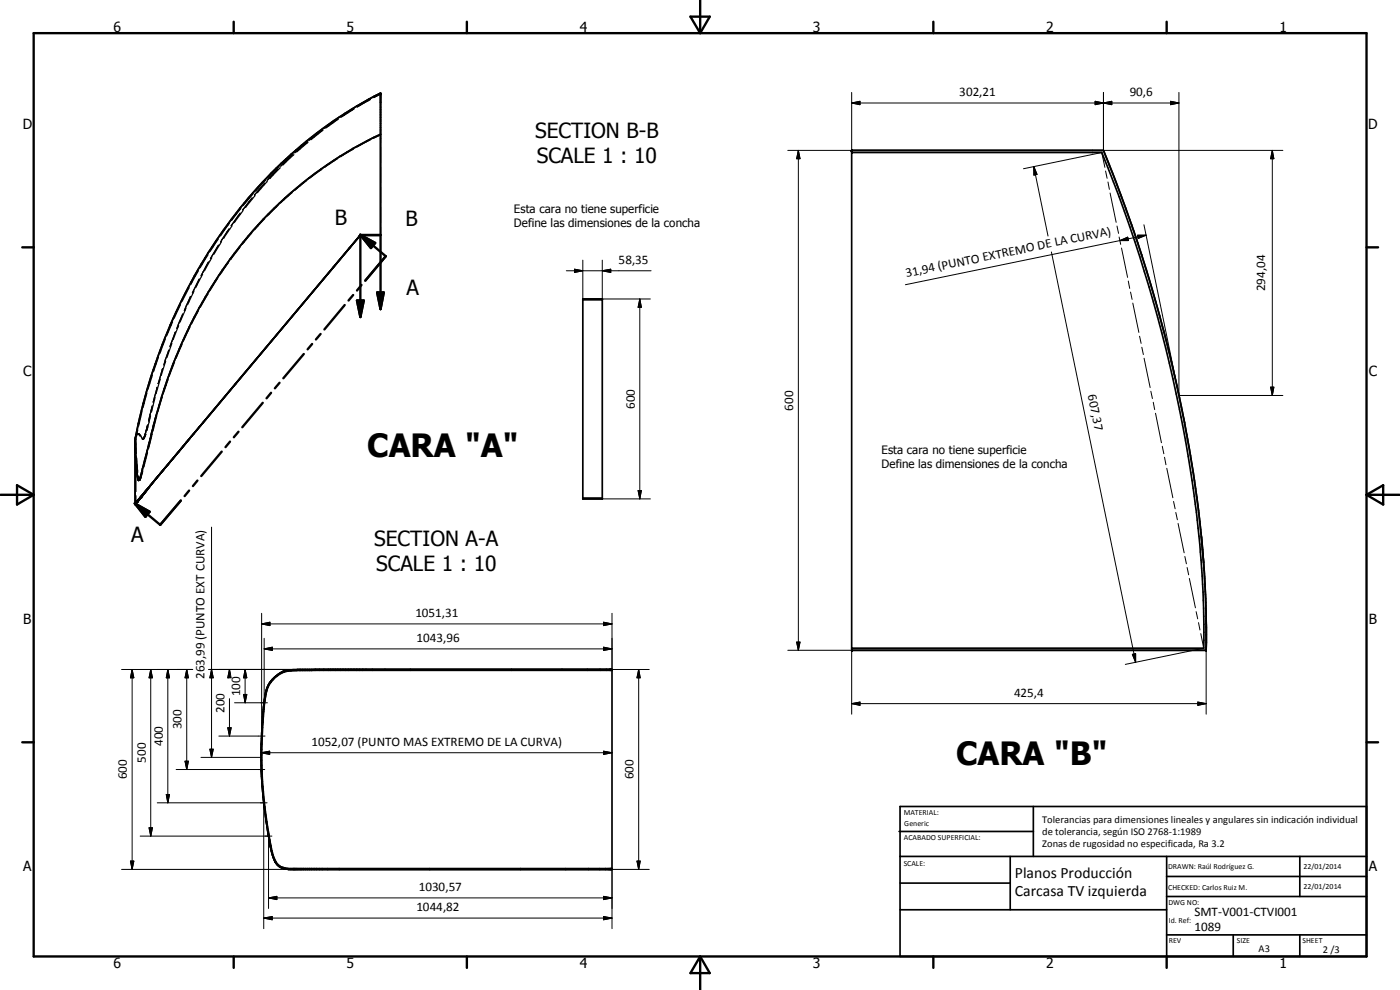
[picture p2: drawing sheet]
<svg xmlns="http://www.w3.org/2000/svg" width="420mm" height="297mm" viewBox="0 0 420 297" stroke-linecap="round" stroke-linejoin="round" font-family="sans-serif">
<g fill="none" stroke="#000" stroke-width=".51">
<path d="M114.2 40.3a122.2 122.2 0 0 0-59.3 61.9 149.1 149.1 0 0 0-8.5 24.2l-4.3 17a.5 .5 0 0 1-.6 .6l-.4-2.1-.6-7.9M255.6 45.8h75.1a419.4 419.4 0 0 1 29.8 122.3l.7 14.4 .1 12h-105.7M331.2 45.1l5.3 13.8M331.2 45.1a414.3 414.3 0 0 1 15.7 45.5M331.2 45.1h-75.6v150h106.4M107.6 71.2l-47.2 56.3M107.7 71.1l-7.6 9M107.8 71l-55.9 66.5M107.9 70.9l-.1 .1M107.9 70.9l-.3 .3M108 70.7l-.2 .3M108 70.7v.1"/>
<path d="M108.2 70.5h6v-42.6a135.1 135.1 0 0 0-58.7 60.3 166.9 166.9 0 0 0-15 43.6v19.3M108.2 70.5l-.3 .4M108.2 70.5l-.2 .2M114.2 70.5h-6M337.8 62.4l3.6 10.5 4.5 14.2M174.9 89.7h5.9v60h-5.9zM174.9 90h5.9M346.7 90.2a406.4 406.4 0 0 1 14.3 76M347.9 94.2l.9 3.6M349.2 99.3a415.8 415.8 0 0 1 11.1 59.6M50.3 139.4l-1.4 1.7M51.1 138.5l-1.9 2.3"/>
<path d="M51.3 138.3l-.5 .6M51.9 137.5l-1.7 2.1M52 137.5l-2.8 3.2M52.7 136.5l-.8 1M53.6 135.6l-.6 .7M53.6 135.5l-1.7 2.1M54.6 134.4l-1 1.1M56 132.7l-.5 .6M56 132.7l-1 1.2M56.9 131.6l-3.3 3.9M58.6 129.5l-2.6 3.2M58.6 129.6l-1.6 1.9"/>
<path d="M60.4 127.5l-1.8 2.1M61 126.8l-.6 .7M40.5 151.1h.3M40.7 150.9l-.2 .2M40.8 151.1h.1M40.8 151v.1M40.9 150.7l-.1 .1M40.9 150.6v.1M41 150.5l-.5 .5M41 150.9l-.2 .2M41.1 150.5l-.2 .1M41.1 150.4v.1"/>
<path d="M41.2 150.4l-.2 .1M41.2 150.4h-.1M41.2 150.3v.1M41.3 150.2l-.1 .1M41.3 150.5h.1M41.3 150.5l-.3 .4M41.3 150.1v.1M41.4 150.4l-.4 .5M41.5 149.9l-.3 .4M41.6 150.2l-.2 .2M41.7 149.7l-.1 .2M42 149.7l-.3 .3"/>
<path d="M42 149.7l-.4 .5M42.2 149.5l-.1 .1M42.2 149.4l-.2 .3M42.2 149.1l-.9 1M42.3 149.3l-.1 .2M42.3 149.3l-.1 .1M42.3 149.3h.1M42.4 149.2v.1M42.4 148.9l-.6 .7M42.4 149.2h.1M42.4 149.1v.1M42.5 149l-.2 .3"/>
<path d="M42.6 149l-.2 .1M42.6 149h.1M42.8 148.6l-.3 .4M42.8 148.4l-.4 .5M42.9 148.6l-.3 .4M43.1 148.3l-.3 .3M43.1 148.3l-.2 .3M44.1 146.8l-1.3 1.6M44.1 146.8l-1 1.3M44.3 146.9l-1.2 1.4M44.4 146.5l-.3 .3M45 145.8l-.6 .7"/>
<path d="M45.8 144.9l-2.7 3.4M45.8 144.9l-1.4 1.6M45.8 144.8l-.7 .9M46.1 144.4l-.3 .5M46.2 144.4l-.4 .5M46.7 143.8l-.6 .6M46.9 143.5l-.2 .3M47.4 142.9l-.7 .9M48.7 141.4l-1.8 2.1M48.9 141.1l-2 2.4M49.2 140.8l-3.3 3.9M49.2 140.7l-.3 .4"/>
<path d="M49.3 140.6l-1.1 1.3M174.9 149.4h5.9M360.5 161a297 297 0 0 1 1.5 25.2M361.2 168.7l.6 9.7 .2 9.9M362 188v7.1M362 192.7v2.4M78.6 219.9l-.1 1.7M80.3 206.1a27.4 27.4 0 0 0-1.3 7.4l-.4 6.5M80.7 205.3l-.4 .8M81.4 204.2l-1.1 1.9M81.8 203.8l-.4 .4M87.9 201a7.8 7.8 0 0 0-6.5 3.2"/>
<path d="M94.6 200.9h89.1v60h-97a4.9 4.9 0 0 1-4.9-4.2l-1-4.2-.6-4.4M94.7 200.9l-7.4 .1M183.7 201.1l-94.3 .1a8.8 8.8 0 0 0-9.9 8.7v.5a133.9 133.9 0 0 0 1.1 39.5l.4 2.1a14.3 14.3 0 0 0 2.5 7.5l.9 .6 2.3 .5h97M78.4 229.7l.6 9.4M78.5 221.6l-.1 8.1M78.9 237.6l.1 1.5M79 239.1l.5 4.5M79.5 243.6l.7 4.5M269.8 249.5h40.3M270.1 242h140v45h-140zM270.1 257h140M303.2 257v16"/>
<path d="M310.1 242v15M350.1 257v30M390.1 257v12M270.1 265h33.1M270.1 273h80M350.1 269h60M350.1 263h60M350.1 280.5h60M370.1 280.5v6.5M390.1 280.5v6.5"/>
</g>
<g fill="#000">
<circle cx="114.2" cy="27.9" r=".18"/>
<circle cx="114.2" cy="28" r=".18"/>
<circle cx="114.2" cy="27.9" r=".25"/>
<circle cx="114.2" cy="28" r=".25"/>
<circle cx="76.4" cy="58.5" r=".18"/>
<circle cx="255.6" cy="45.1" r=".25"/>
<circle cx="255.6" cy="45.1" r=".18"/>
<circle cx="255.6" cy="45.8" r=".18"/>
<circle cx="255.7" cy="45.1" r=".25"/>
<circle cx="255.7" cy="45.1" r=".18"/>
<circle cx="180.8" cy="89.7" r=".25"/>
<circle cx="45.9" cy="129.1" r=".18"/>
<circle cx="40.5" cy="151.1" r=".25"/>
<circle cx="40.8" cy="151.1" r=".25"/>
<circle cx="41.4" cy="150.4" r=".25"/>
<circle cx="41.5" cy="150.3" r=".25"/>
<circle cx="42.5" cy="149.1" r=".25"/>
<circle cx="180.8" cy="149.4" r=".25"/>
<circle cx="255.6" cy="195.1" r=".25"/>
<circle cx="255.6" cy="194.5" r=".18"/>
<circle cx="255.6" cy="195.1" r=".18"/>
<circle cx="255.7" cy="195.1" r=".18"/>
<circle cx="362" cy="195.1" r=".18"/>
</g>
<g fill="none" stroke="#000" stroke-width=".35">
<path d="M96.5 39.1l-3.6 2.9M96.8 39l-3.6 2.7M96.9 39.1l-3.5 2.8M101.2 35.7l-3.8 2.7M101.4 35.7l-3.7 2.6M101.5 35.8l-3.7 2.6M106.1 32.5l-4 2.6M106.2 32.7l-3.8 2.4M106.2 32.6l-3.8 2.5M107 31.9h.1M107.2 32l4-2.2-4 2.3M111.1 29.6l-4 2.3"/>
<path d="M114.2 28.2l-2 1.1 .7-.4M114.2 28l-2.1 1M114.2 28.5v2.4M114.2 32.1v4.9M114.2 38.1v4.8M75.7 59.4l-2.9 3.6M75.9 58.2l-2.9 3.5M76.5 58.7l-2.8 3.6M79.4 54.9l-3 3.6M79.8 54l-3.1 3.4M80.2 54.4l-3 3.4M83.4 50.7l-3.2 3.4"/>
<path d="M83.8 50l-3.3 3.2M84.1 50.3l-3.1 3.3M87.6 46.7l-3.4 3.2M87.7 57.8l-3.4 3M88 46.1l-3.4 3.1M88.2 46.4l-3.3 3.1M91.9 42.8l-3.4 3M92 54.2l-3.5 2.9M92.3 42.5l-3.5 2.9M92.5 42.6l-3.4 3M96.6 50.8l-3.7 2.7M101.3 47.6l-3.8 2.6"/>
<path d="M106.1 44.7l-3.8 2.3M111.1 42l-4 2.1M114.2 40.5l-2.1 1M114.2 44.1v4.8M114.2 50.1v4.8M114.2 56.1v4.8M62.4 76.5l-2.3 3.8M62.6 78.6l-2.2 4.1M63.6 77.3l-2.2 4M65.5 71.7l-2.5 3.8M65.6 73.6l-2.5 4M66.5 72.5l-2.3 3.8"/>
<path d="M68.6 78.7l-2.6 3.8M68.7 68.7l-2.5 3.9M68.8 67.1l-2.6 3.7M69.7 67.7l-2.6 3.8M72 74.2l-2.7 3.6M72.1 64l-2.7 3.7M72.3 62.6l-2.8 3.6M73 63.2l-2.7 3.6M75.6 69.8l-2.9 3.5M79.4 65.6l-3 3.4M83.5 61.6l-3.3 3.2M102.5 77.3l-3 3.5"/>
<path d="M106.2 72.9l-3 3.6M108 70.8l-1.1 1.3M108 70.7v.1M110.8 70.5h-2.6l-.2 .2M114.2 62.1v4.8M114.2 68.1v2.4h-2.3M51.8 96.6l-1.8 4.2M52.7 99.6l-1.7 4.4M53.6 97.7l-1.6 4.2M54.2 91.4l-1.9 4.1M54.8 94.2l-1.7 4.4M55.8 92.5l-1.8 4.1"/>
<path d="M56.8 86.3l-2.1 4.1M57 98.2l-1.9 4.1M57.2 88.9l-1.9 4.3M58.2 87.3l-1.9 4.1M59.5 81.3l-2.2 4M59.6 93.1l-2.1 4.1M59.8 83.7l-2.1 4.2M60.8 82.3l-2.1 4M62.4 88.2v.1M62.4 88.3l-2.3 3.9M65.4 83.4l-2.4 3.8M84.1 99.2l-2.9 3.5"/>
<path d="M87.8 94.8l-3 3.5M91.5 90.5l-3 3.4M95.2 86.1l-3 3.5M98.8 81.7l-3 3.5M44.1 117.9l-1.2 4.4M45.8 112.5l-1.4 4.3M46.6 119.3l-1.1 4.4M47.1 116.2l-1.1 4.5M47.6 107.1l-1.5 4.3M48.1 113.8l-1.2 4.4M48.7 119.3l-1.3 4.3M48.8 110.6l-1.4 4.5"/>
<path d="M49.6 101.8l-1.6 4.2M49.7 108.4l-1.3 4.3M50.4 113.9l-1.4 4.3M50.6 105.1l-1.4 4.4M51.6 103l-1.5 4.3M52.4 108.6l-1.6 4.2M54.6 103.3l-1.7 4.2M69.4 116.7l-2.9 3.5M73.1 112.4l-3 3.5M76.7 107.9l-2.9 3.6M80.4 103.6l-2.9 3.5M40.8 136.5v4.9"/>
<path d="M40.8 134.2v.4M40.8 135.3l.1 .8M40.8 131.6v3.7M41 137.2l.3 4.5M41.2 130.5l.1-.2a1.14 1.14 0 0 1 1.3 1.1l.2 .3M41.3 128.9l-.4 2.3M42 130.8l-.4-.6h-.5l-.4 1M42.6 123.4l-1 4.4M42.8 131.7h-.1M43.8 130.2l-.2 .5a.94 .94 0 0 1-.8 1M44.3 135.7l-1.1 4.4M44.3 127.5l-.9 3.2-.6 1"/>
<path d="M45.2 124.8l-1.1 4.4M45.7 130.2l-1.1 4.4M45.7 121.8l-1.1 4.6M47.1 124.7l-1.2 4.4M58.4 129.8l-1.5 1.8M59.1 128.9v.1M62 125.5l-2.9 3.4M65.7 121.1l-2.9 3.5M40.8 142.6v4.9M40.8 148.7v2.4M42.2 143.5v.1M42.9 141.2l-.5 1.6a1.19 1.19 0 0 1-.6 1.3l-.3-1.2"/>
<path d="M45.2 145.7l-.9 1.2M46.9 143.5l-.9 1.1"/>
</g>
<g fill="none" stroke="#000" stroke-width=".71">
<path d="M10.1 9.9h400v277.1h-400zM70.1 6.5v3.4M140.1 6.5v3.4M207.2 5h5.8l-2.9 4.9zM210.1 0v9.9M280.1 6.5v3.4M350.1 6.5v3.4M6.7 74.2h3.4M108.1 70.4l4.5 2.5-1.3 1.5zM108.1 70.4l7.7 6.5-6.2 7.3M410.1 74.2h3.5M103.5 91.5l-6.1 7.3"/>
<path d="M106 88.5l-1.4 1.7M107.1 90.2h2.1l-1 4.9zM108.5 85.5l-1.4 1.7M113.2 87.8h2l-1 5zM114.2 92.8v-22.3h-6v24.6M81.4 117.9l-1.4 1.6M83.9 114.9l-1.4 1.6M91.2 106.2l-6.2 7.3M93.7 103.2l-1.4 1.6M96.2 100.2l-1.4 1.7M66.5 135.5l-6.1 7.3M69 132.5l-1.3 1.7"/>
<path d="M71.6 129.5l-1.4 1.7M78.9 120.9l-6.2 7.3M.1 148.5h10M5.1 145.6l5 2.9-5 2.9zM40.5 151l4.4 2.5-1.3 1.6zM54.3 150.2l-6.2 7.3-7.6-6.5M56.8 147.2l-1.4 1.6M59.3 144.2l-1.4 1.6M410.1 148.5h10M410.1 148.5l5-2.9v5.8zM6.7 222.7h3.4M410.1 222.7h3.5"/>
<path d="M70.1 287v3.4M140.1 287v3.4M210.1 287v10M210.1 287l2.9 5h-5.8zM280.1 287v3.4M350.1 287v3.4"/>
</g>
<g fill="none" stroke="#000" stroke-width=".3">
<path d="M255.6 30.9l2.5-.5v1zM255.6 27.7v17.4h-19.2M255.6 30.9h98.2M328.7 30.4l2.5 .5-2.5 .5zM328.7 30.4l5 1v-1l-5 1zM331.2 30.9l2.5-.5v1zM331.2 27.7v17.4h53.8M351.3 30.4l2.5 .5-2.5 .5zM353.8 27.7v91M239.6 45.1l.5 2.5h-1zM239.6 45.1v150M310.2 50l1 2.3-.9 .2z"/>
<path d="M310.2 50l4.3 20.8M331.6 50.2l-.9-4.4-23.5 4.8M331.8 51.3l.5 2.2M332.5 54.6l.4 2.2M333.2 57.9l1.8 8.8M381.8 45.1l.5 2.5h-1zM381.8 45.1v73.6M174.9 78.1v11.6M180.8 78.1v11.6h14.4M315.5 75.6l25.3 123.1M335.2 67.8l.5 2.2M335.9 71.1l.4 2.2"/>
<path d="M336.1 72.2l2.3-1 .3 1zM336.1 72.2l-64.4 13.2M336.6 74.4l1.8 8.8M341.4 70.6h2.5l-2.3 .9zM343.3 67.4l10.5 51.3M343.9 70.6l-7.8 1.6M170 81.2h25.4M172.4 80.8l2.5 .4-2.5 .5zM180.8 81.2l2.5-.4v.9zM192 89.7l.5 2.5h-1zM192 89.7v60M338.6 84.3l.4 2.2"/>
<path d="M339.3 87.6l.5 2.2M340 90.9l1.8 8.8M342 100.9l.5 2.1M342.7 104.2l.4 2.2M343.4 107.5l1.8 8.8M345.4 117.4l.5 2.2M353.8 118.7h31.2M381.3 116.2h1l-.5 2.5zM346.1 120.7l.4 2.2M346.8 124l1.8 8.8M348.8 133.9l.5 2.2M349.5 137.2l.4 2.2"/>
<path d="M63.5 158.2v69M180.8 149.7h14.4M191.5 147.2h1l-.5 2.5zM350.2 140.5l1.8 8.9M352.2 150.5l.5 2.2M352.9 153.8l.4 2.2M353.6 157.1l1.8 8.8M355.6 167l.5 2.2M356.3 170.3l.4 2.2M356.9 173.6l1.9 8.8M78.5 187.2l2.5-.5v1zM78.5 184v37.9"/>
<path d="M78.5 187.2h105.2M79.3 194.7l2.4-.5v1zM79.3 191.5v20.4M79.3 194.7h104.4M181.1 186.7l2.6 .5-2.6 .5zM181.1 194.2l2.6 .5-2.6 .5zM183.7 184v16.9M236.4 195.1h19.2v19.2M239.1 192.7h1l-.5 2.4zM339.8 196.3l1-.2v2.6zM359 183.5l.4 2.2M359.7 186.8l.4 2.2"/>
<path d="M360.4 190.1l.9 4.4-23.6 4.8M362 195.1v19.2M36.5 200.9h21.3M39.7 200.9l.5 2.5h-1.1zM39.7 200.9v60M45.2 200.9l.6 2.5h-1.1zM45.2 200.9v50M50.4 200.9l.5 2.5h-1zM50.4 200.9v40M56 200.9l.5 2.5h-1zM56 200.9v30M62.7 200.9h132.1"/>
<path d="M63.5 200.9l.5 2.5h-1zM68.4 218.4h1l-.5 2.5zM68.9 200.9l.5 2.5h-1zM68.9 200.9l-.5 2.5h.3M68.9 200.9v1.2M68.9 209.6v11.3M68.9 200.9l.2 1.2M70.4 210.9h9.9M73.1 208.4h1l-.5 2.5zM73.6 200.9l.5 2.5h-1zM73.6 200.9v10M191.7 200.9l.4 2.5h-.9z"/>
<path d="M191.7 200.9v60M255.6 211.1l2.5-.4v.9zM255.6 211.1h106.4M359.5 210.7l2.5 .4-2.5 .5zM49.9 238.4h1l-.5 2.5zM52.9 230.9h26.5M55.5 228.4h1l-.5 2.5zM60.3 227.2h18.3M63 224.8h1l-.5 2.4zM65.7 220.9h13.8M78.4 225.8l2.5-.4v1zM78.4 222.7v9.2"/>
<path d="M78.4 225.8h105.3M79.2 239.9v38.7M181.1 225.4l2.6 .4-2.6 .6zM39.1 258.4h1.1l-.5 2.5zM42.1 250.9h39.5M44.7 248.4h1.1l-.6 2.5zM47.2 240.9h33M80.6 249.9v22.7M191.2 258.4h.9l-.4 2.5zM36.5 260.9h158.3M79.2 275.5l2.5-.5v1zM79.2 275.5h104.5"/>
<path d="M80.6 269.4l2.5-.5v1zM80.6 269.4h103.1M181.1 275l2.6 .5-2.6 .5zM181.1 268.9l2.6 .5-2.6 .5zM183.7 260.9v17.7"/>
</g>
<g fill="#000">
<path d="M255.6 30.9l2.5-.5v1zM328.7 30.4l2.5 .5-2.5 .5zM331.2 30.9l2.5-.5v1zM351.3 30.4l2.5 .5-2.5 .5zM239.6 45.1l.5 2.5h-1zM310.2 50l1 2.3-.9 .2zM381.8 45.1l.5 2.5h-1zM108.1 70.4l4.5 2.5-1.3 1.5zM336.1 72.2l2.3-1 .3 1zM341.4 70.6h2.5l-2.3 .9zM107.1 90.2h2.1l-1 4.9zM113.2 87.8h2l-1 5z"/>
<path d="M172.4 80.8l2.5 .4-2.5 .5zM180.8 81.2l2.5-.4v.9zM192 89.7l.5 2.5h-1zM381.3 116.2h1l-.5 2.5zM40.5 151l4.4 2.5-1.3 1.6zM191.5 147.2h1l-.5 2.5zM78.5 187.2l2.5-.5v1zM79.3 194.7l2.4-.5v1zM181.1 186.7l2.6 .5-2.6 .5zM181.1 194.2l2.6 .5-2.6 .5zM239.1 192.7h1l-.5 2.4zM339.8 196.3l1-.2v2.6z"/>
<path d="M39.7 200.9l.5 2.5h-1.1zM45.2 200.9l.6 2.5h-1.1zM50.4 200.9l.5 2.5h-1zM56 200.9l.5 2.5h-1zM63.5 200.9l.5 2.5h-1zM68.4 218.4h1l-.5 2.5zM68.9 200.9l.5 2.5h-1zM73.1 208.4h1l-.5 2.5zM73.6 200.9l.5 2.5h-1zM191.7 200.9l.4 2.5h-.9zM255.6 211.1l2.5-.4v.9zM359.5 210.7l2.5 .4-2.5 .5z"/>
<path d="M49.9 238.4h1l-.5 2.5zM55.5 228.4h1l-.5 2.5zM63 224.8h1l-.5 2.4zM78.4 225.8l2.5-.4v1zM181.1 225.4l2.6 .4-2.6 .6zM39.1 258.4h1.1l-.5 2.5zM44.7 248.4h1.1l-.6 2.5zM191.2 258.4h.9l-.4 2.5zM79.2 275.5l2.5-.5v1zM80.6 269.4l2.5-.5v1zM181.1 275l2.6 .5-2.6 .5zM181.1 268.9l2.6 .5-2.6 .5z"/>
</g>
<g font-size="9.6">
<text x="110.2" y="137">CARA &quot;A&quot;</text>
<text x="286.9" y="229.6">CARA &quot;B&quot;</text>
</g>
<g font-size="6.3">
<text x="160.6" y="41.4">SECTION B-B</text>
<text x="161.1" y="48.9">SCALE 1 : 10</text>
<text x="100.4" y="67.6">B</text>
<text x="121.7" y="67.7">B</text>
<text x="122" y="88.6">A</text>
<text x="39.4" y="162.5">A</text>
<text x="112.3" y="163.8">SECTION A-A</text>
<text x="112.9" y="171.4">SCALE 1 : 10</text>
</g>
<g font-size="4.7">
<text x="304.6" y="263.5">Planos Producción</text>
<text x="304.6" y="268.9">Carcasa TV izquierda</text>
</g>
<g font-size="4.2">
<text x="34" y="9.6">6</text>
<text x="104" y="9.6">5</text>
<text x="174" y="9.6">4</text>
<text x="244" y="9.6">3</text>
<text x="314" y="9.6">2</text>
<text x="384" y="9.6">1</text>
<text x="6.8" y="38.7">D</text>
<text x="410.6" y="38.7">D</text>
<text x="7" y="112.9">C</text>
<text x="410.8" y="112.9">C</text>
<text x="7" y="187.1">B</text>
<text x="410.8" y="187.1">B</text>
<text x="7" y="261.4">A</text>
<text x="410.8" y="261.4">A</text>
<text x="34" y="290.4">6</text>
<text x="104" y="290.4">5</text>
<text x="174" y="290.4">4</text>
<text x="244" y="290.4">3</text>
<text x="314" y="290.4">2</text>
<text x="384" y="290.4">1</text>
</g>
<g font-size="3.9">
<text x="287.9" y="28.9">302,21</text>
<text x="339" y="28.9">90,6</text>
<text x="185.7" y="79.2">58,35</text>
<text x="272" y="83.1" transform="rotate(-12 272 83.1)">31,94 (PUNTO EXTREMO DE LA CURVA)</text>
<text x="379.7" y="87.4" transform="rotate(-90 379.7 87.4)">294,04</text>
<text x="326.5" y="118.6" transform="rotate(78 326.5 118.6)">607,37</text>
<text x="190.5" y="122.7" transform="rotate(-90 190.5 122.7)">600</text>
<text x="238" y="123.2" transform="rotate(-90 238 123.2)">600</text>
<text x="124.7" y="185.1">1051,31</text>
<text x="125" y="192.6">1043,96</text>
<text x="61.3" y="203.8" transform="rotate(-90 61.3 203.8)">263,99 (PUNTO EXT CURVA)</text>
<text x="72" y="208.9" transform="rotate(-90 72 208.9)">100</text>
<text x="304.3" y="209.1">425,4</text>
<text x="67.3" y="213.9" transform="rotate(-90 67.3 213.9)">200</text>
<text x="54.5" y="218.9" transform="rotate(-90 54.5 218.9)">300</text>
<text x="48.8" y="223.9" transform="rotate(-90 48.8 223.9)">400</text>
<text x="93.5" y="223.7">1052,07 (PUNTO MAS EXTREMO DE LA CURVA)</text>
<text x="38.1" y="233.8" transform="rotate(-90 38.1 233.8)">600</text>
<text x="43.7" y="228.9" transform="rotate(-90 43.7 228.9)">500</text>
<text x="190.1" y="233.8" transform="rotate(-90 190.1 233.8)">600</text>
<text x="125.7" y="267.3">1030,57</text>
<text x="125" y="273.4">1044,82</text>
<text x="358.5" y="275">SMT-V001-CTVI001</text>
<text x="358.5" y="279.4">1089</text>
</g>
<g font-size="3.5">
<text x="154.3" y="64">Esta cara no tiene superficie</text>
<text x="154.3" y="68.2">Define las dimensiones de la concha</text>
<text x="264.6" y="136.4">Esta cara no tiene superficie</text>
<text x="264.6" y="140.5">Define las dimensiones de la concha</text>
</g>
<g font-size="3.1">
<text x="312.7" y="246.8">Tolerancias para dimensiones lineales y angulares sin indicación individual</text>
<text x="312.7" y="250.4">de tolerancia, según ISO 2768-1:1989</text>
<text x="312.7" y="254">Zonas de rugosidad no especificada, Ra 3.2</text>
<text x="377.7" y="285.6">A3</text>
<text x="397" y="285.9">2 /3</text>
</g>
<g font-size="2.4">
<text x="271.2" y="244.4">MATERIAL:</text>
<text x="271.3" y="252">ACABADO SUPERFICIAL:</text>
<text x="271.4" y="247.9">Generic</text>
<text x="271.2" y="259.7">SCALE:</text>
<text x="350.6" y="260.8">DRAWN: Raúl Rodríguez G.</text>
<text x="391.2" y="260.6">22/01/2014</text>
<text x="350.6" y="267">CHECKED: Carlos Ruiz M.</text>
<text x="391.2" y="266.7">22/01/2014</text>
<text x="350.6" y="271.4">DWG NO:</text>
<text x="350.8" y="276.9">Id. Ref:</text>
<text x="350.8" y="282.8">REV</text>
<text x="371.2" y="282.9">SIZE</text>
<text x="390.9" y="282.9">SHEET</text>
</g>
</svg>
